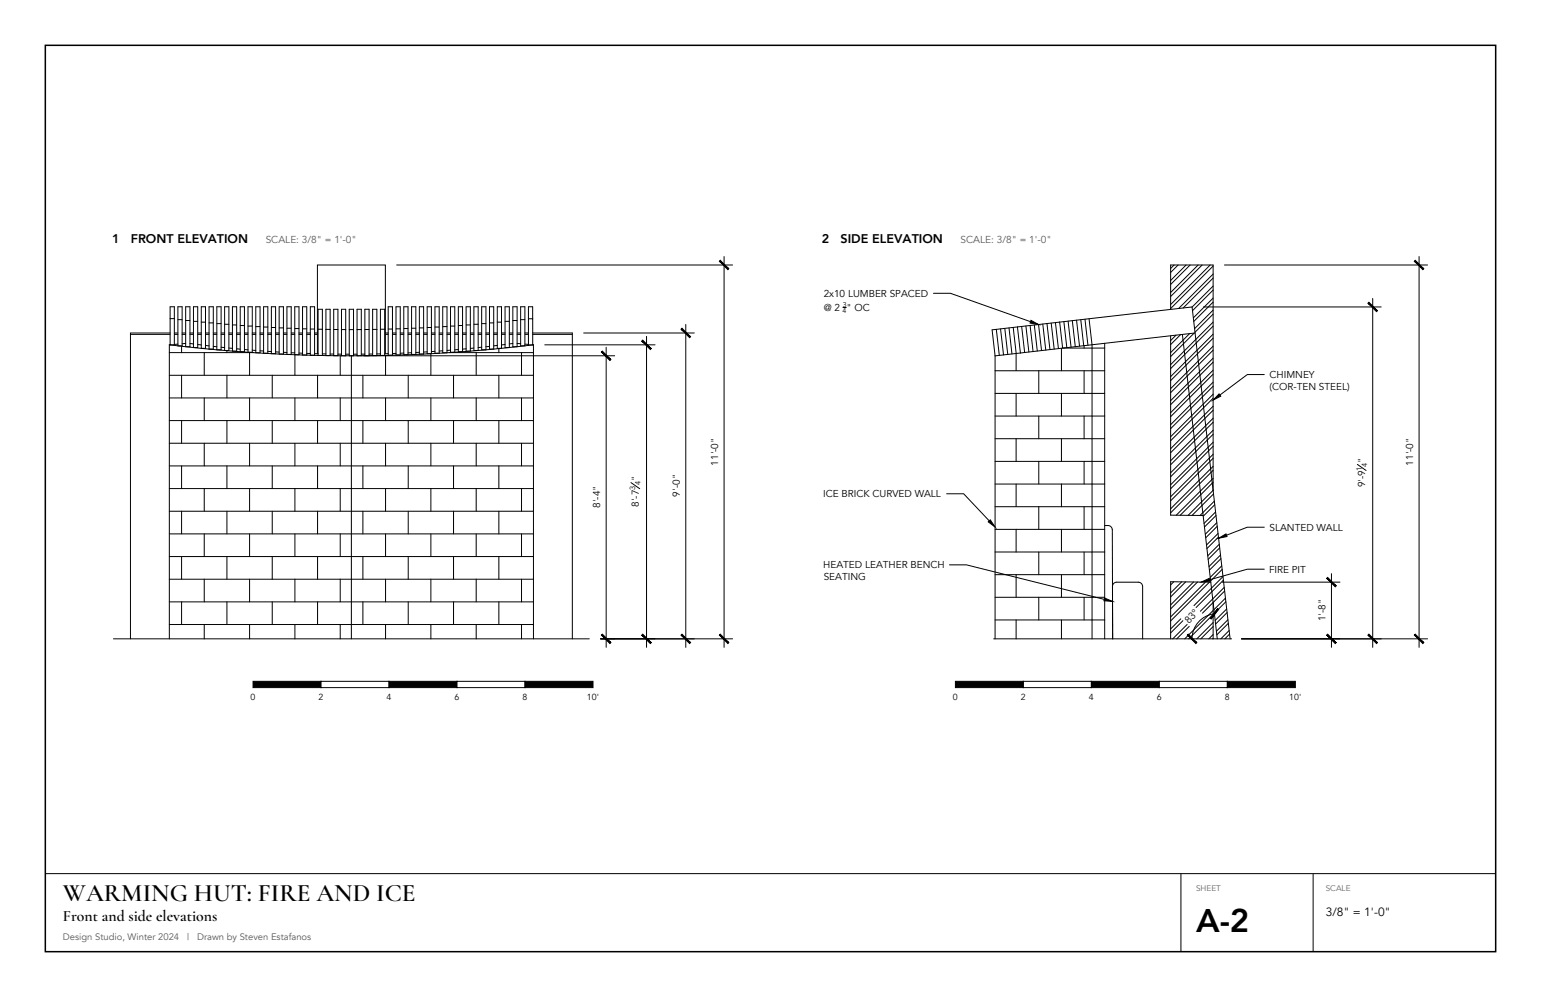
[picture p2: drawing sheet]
<svg xmlns="http://www.w3.org/2000/svg" width="432mm" height="279mm" viewBox="0 0 432 279" stroke-linecap="round" stroke-linejoin="round" font-family="sans-serif">
<path d="M12.7 12.7h406.4v254h-406.4z" fill="none" stroke="#000" stroke-width=".42"/>
<path d="M12.7 244.8h406.4M330.9 244.8v21.9M367.9 244.8v21.9" fill="none" stroke="#000" stroke-width=".28"/>
<!-- layer: Hatch -->
<g fill="none" stroke="#000" stroke-width=".28">
<path d="M329 74.3l-1 .9M330.1 74.3l-2.1 2.1M332.4 74.3l-4.4 4.3M333.5 74.3l-5.5 5.4M335.7 74.3l-7.7 7.7M336.8 74.3l-8.8 8.8M339.1 74.3l-11.1 11M339.9 76.8l-9.6 9.6M339.9 74.6l-11.9 11.9M339.9 77.9l-8.4 8.4M47.4 98.8h23.6M50.9 97v1.8"/>
<path d="M57.2 98.8v6.4M63.6 98.3v.5M69.9 98.8v6.4M82.6 99.4v5.8M95.3 99.7v5.5M108 99.6v5.6M120.7 99.1v6.1M125.9 98.8h23.6M127.1 98.7v.1M133.4 98.8v6.4M139.8 97.7v1.1M146.1 98.8v6.4"/>
<path d="M284.7 99.1v4.8M297.4 97.6v6.3M297.9 97.5h11.6M303.8 96.9v.6M329.5 93.9l-1.5 1.5M330.8 93.8l-2.8 2.8M333.3 93.5l-5.3 5.3M334.6 93.3l-6.6 6.6M339.9 86.9l-5.2 5.2M339.9 90.3l-11.9 11.9M339.9 93.6l-11.9 11.9M339.9 97l-11.9 11.9"/>
<path d="M339.9 88l-5.1 5.1M339.9 91.4l-11.9 11.9M339.9 94.8l-11.9 11.9M339.9 98.1l-11.9 11.9M339.9 80.2l-5.9 5.9M339.9 83.5l-5.5 5.6M339.9 81.3l-5.8 5.8M339.9 84.7l-5.4 5.4M47.4 105.2h102.1M47.4 111.5h102.1M47.4 117.9h102.1M50.9 105.2v6.3"/>
<path d="M50.9 117.9v6.3M57.2 111.5v6.4M63.6 105.2v6.3M63.6 117.9v6.3M69.9 111.5v6.4M76.3 105.2v6.3M76.3 117.9v6.3M82.6 111.5v6.4M89 105.2v6.3M89 117.9v6.3M95.3 111.5v6.4M101.7 105.2v6.3"/>
<path d="M101.7 117.9v6.3M108 111.5v6.4M114.4 105.2v6.3M114.4 117.9v6.3M120.7 111.5v6.4M127.1 105.2v6.3M127.1 117.9v6.3M133.4 111.5v6.4M139.8 105.2v6.3M139.8 117.9v6.3M146.1 111.5v6.4M278.8 103.9h30.7"/>
<path d="M278.8 110.2h30.7M278.8 116.6h30.7M284.7 110.2v6.4M291.1 103.9v6.3M291.1 116.6v6.3M297.4 110.2v6.4M303.8 103.9v6.3M303.8 116.6v6.3M339.9 100.4l-11.9 11.9M339.9 103.7l-11.9 11.9M339.9 107.1l-11.9 11.9M339.9 110.5l-11.9 11.9"/>
<path d="M339.9 113.8l-11.9 12M339.9 117.2l-11.9 11.9M339.9 101.5l-11.9 11.9M339.9 104.9l-11.9 11.9M339.9 108.2l-11.9 11.9M339.9 111.6l-11.9 11.9M339.9 115l-11.9 11.9M339.9 118.3l-11.9 11.9M47.4 124.2h102.1M47.4 130.6h102.1M47.4 136.9h102.1M50.9 130.6v6.3"/>
<path d="M57.2 124.2v6.4M57.2 136.9v6.4M63.6 130.6v6.3M69.9 124.2v6.4M69.9 136.9v6.4M76.3 130.6v6.3M82.6 124.2v6.4M82.6 136.9v6.4M89 130.6v6.3M95.3 124.2v6.4M95.3 136.9v6.4M101.7 130.6v6.3"/>
<path d="M108 124.2v6.4M108 136.9v6.4M114.4 130.6v6.3M120.7 124.2v6.4M120.7 136.9v6.4M127.1 130.6v6.3M133.4 124.2v6.4M133.4 136.9v6.4M139.8 130.6v6.3M146.1 124.2v6.4M146.1 136.9v6.4M278.8 122.9h30.7"/>
<path d="M278.8 129.3h30.7M278.8 135.6h30.7M284.7 122.9v6.4M284.7 135.6v6.4M291.1 129.3v6.3M297.4 122.9v6.4M297.4 135.6v6.4M303.8 129.3v6.3M339.9 120.6l-11.9 11.9M339.9 123.9l-11.9 11.9M339.9 127.3l-11.9 11.9M339.9 130.7l-11.9 11.9"/>
<path d="M339.9 134.1l-10.3 10.3M339.9 137.4l-7 7M339.9 121.7l-11.9 11.9M339.9 125.1l-11.9 11.9M339.9 128.4l-11.9 11.9M339.9 131.8l-11.9 11.9M339.9 135.2l-9.2 9.2M340 138.4l-6 6M47.4 143.3h102.1M47.4 149.6h102.1M47.4 156h102.1M50.9 143.3v6.3"/>
<path d="M50.9 156v6.3M57.2 149.6v6.4M63.6 143.3v6.3M63.6 156v6.3M69.9 149.6v6.4M76.3 143.3v6.3M76.3 156v6.3M82.6 149.6v6.4M89 143.3v6.3M89 156v6.3M95.3 149.6v6.4M101.7 143.3v6.3"/>
<path d="M101.7 156v6.3M108 149.6v6.4M114.4 143.3v6.3M114.4 156v6.3M120.7 149.6v6.4M127.1 143.3v6.3M127.1 156v6.3M133.4 149.6v6.4M139.8 143.3v6.3M139.8 156v6.3M146.1 149.6v6.4M278.8 142h30.7"/>
<path d="M278.8 148.3h30.7M278.8 154.7h30.7M284.7 148.3v6.4M291.1 142v6.3M291.1 154.7v6.3M297.4 148.3v6.4M303.8 142v6.3M303.8 154.7v6.3M340.3 140.4l-4 4.1M340.4 141.4l-3.2 3.3M340.6 143.5l-3.2 3.2M340.7 144.5l-3.2 3.2"/>
<path d="M341 146.5l-3.3 3.2M341.1 147.5l-3.2 3.2M341.3 149.5l-3.2 3.2M341.4 150.5l-3.2 3.2M341.7 152.5l-3.3 3.3M341.8 153.5l-3.3 3.3M342 155.5l-3.2 3.3M342.1 156.6l-3.2 3.2M342.3 158.6l-3.2 3.2M342.5 159.6l-3.3 3.2M47.4 162.3h102.1M47.4 168.7h102.1"/>
<path d="M47.4 175h102.1M50.9 168.7v6.3M57.2 162.3v6.4M57.2 175v4M63.6 168.7v6.3M69.9 162.3v6.4M69.9 175v4M76.3 168.7v6.3M82.6 162.3v6.4M82.6 175v4M89 168.7v6.3M95.3 162.3v6.4"/>
<path d="M95.3 175v4M101.7 168.7v6.3M108 162.3v6.4M108 175v4M114.4 168.7v6.3M120.7 162.3v6.4M120.7 175v4M127.1 168.7v6.3M133.4 162.3v6.4M133.4 175v4M139.8 168.7v6.3M146.1 162.3v6.4"/>
<path d="M146.1 175v4M278.8 161h30.7M278.8 167.4h30.7M278.8 173.7h30.7M284.7 161v6.4M284.7 173.7v5.3M291.1 167.4v6.3M297.4 161v6.4M297.4 173.7v5.3M303.8 167.4v6.3M328.9 163l-.9 .9M330.9 173.4l-2.9 2.9"/>
<path d="M331.1 163.1l-3.1 3.1M331.5 173.9l-3.5 3.5M332.2 163.1l-4.2 4.2M332.6 175l-4 4M333.2 175.5l-3.5 3.5M334.5 163.1l-6.5 6.4M335.6 163.1l-7.6 7.5M337.8 163.1l-9.8 9.8M338.9 163.1l-10.9 10.9M339.9 172.2l-6.8 6.8M339.9 175.6l-3.4 3.4M339.9 178.9l-.1 .1"/>
<path d="M339.9 171.1l-7.9 7.9M339.9 174.5l-4.5 4.5M339.9 177.8l-1.2 1.2M342.7 161.6l-8.1 8.1M342.8 162.6l-7.6 7.6M343 164.6l-6.7 6.7M343.2 165.6l-6.3 6.2M343.4 167.6l-3.2 3.3M343.5 168.6l-3.2 3.3M343.7 170.7l-3.2 3.2M343.8 171.7l-3.2 3.2M344.1 173.7l-3.3 3.2"/>
<path d="M344.2 174.7l-3.2 3.2M344.4 176.7l-2.3 2.3M344.5 177.7l-1.3 1.3"/>
</g>
<!-- layer: A-WALL -->
<g fill="none" stroke="#000" stroke-width=".28">
<path d="M36.6 93.7h11.1M47.4 96.6a425.5 425.5 0 0 0 102.1 0M47.4 96.6v82.4M47.7 93.3h-11.1v85.7M47.7 89.3h1.2v7.3h-1.2zM47.7 96.6h-.3M47.7 89.3v-3.3h1.2v3.3M48.9 93.3h.9M48.9 93.7h.9M49.8 96.4l-.9 .1M49.8 86h1.2v10.9h-1.2zM49.8 89.6h1.2"/>
<path d="M51 93.3h1M51 93.7h1M52 96.2l-1 .1M52 86h1.2v11.2h-1.2zM52 89.8h1.2M53.2 93.3h1M53.2 93.7h1M53.2 96.3l1 .1M54.2 86h1.2v11.4h-1.2zM54.2 90.1h1.2M55.4 93.3h1M55.4 93.7h1"/>
<path d="M55.4 96.5l1 .2M56.4 86h1.2v11.6h-1.2zM56.4 90.3h1.2M57.6 93.3h1M57.6 93.7h1M57.6 96.8l1 .1M58.6 86h1.2v11.8h-1.2zM58.6 90.5h1.2M59.8 93.3h1M59.8 93.7h1M59.8 97.1l1 .1M60.8 86h1.2v12h-1.2z"/>
<path d="M60.8 90.7h1.2M62 93.3h.9M62 93.7h.9M62 97.3l.9 .1M62.9 86h1.2v12.2h-1.2zM62.9 90.9h1.2M64.1 93.3h1M64.1 93.7h1M64.1 97.5l1 .1M65.1 86h1.2v12.4h-1.2zM65.1 91.1h1.2M66.3 93.3h1"/>
<path d="M66.3 93.7h1M66.3 97.7l1 .1M67.3 86h1.2v12.6h-1.2zM67.3 91.2h1.2M68.5 93.3h1M68.5 93.7h1M68.5 98h1M69.5 86h1.2v12.7h-1.2zM69.5 91.4h1.2M70.7 93.3h1M70.7 93.7h1M70.7 98.1l1 .1"/>
<path d="M71.7 86h1.2v12.9h-1.2zM71.7 91.5h1.2M72.9 93.3h1M72.9 93.7h1M72.9 98.3l1 .1M73.9 86h1.1v13h-1.1zM73.9 91.7h1.1M75 93.3h1M75 93.7h1M75 98.5h1M76 86h1.2v13.1h-1.2zM76 91.8h1.2"/>
<path d="M77.2 93.3h1M77.2 93.7h1M77.2 98.6l1 .1M78.2 86h1.2v13.2h-1.2zM78.2 91.9h1.2M79.4 93.3h1M79.4 93.7h1M79.4 98.7l1 .1M80.4 86h1.2v13.3h-1.2zM80.4 92h1.2M81.6 93.3h1M81.6 93.7h1"/>
<path d="M81.6 98.9h1M82.6 86h1.2v13.4h-1.2zM82.6 92.1h1.2M83.8 93.3h1M83.8 93.7h1M83.8 98.9l1 .1M84.8 86h1.2v13.5h-1.2zM84.8 92.2h1.2M86 93.3h1M86 93.7h1M86 99l1 .1M87 86h1.1v13.6h-1.1z"/>
<path d="M87 92.2h1.1M88.1 93.3h.8M88.1 93.7h.8M88.1 99.1h1M88.9 99.1v-24.8h19.1v24.8M89.1 86.7h1.2v12.9h-1.2zM89.1 92.3h1.2M90.3 99.2h1M91.3 86.7h1.2v13h-1.2zM91.3 92.3h1.2M92.5 99.2h1M93.5 92.3h1.2v7.4h-1.2z"/>
<path d="M93.5 92.3v-5.6h1.2v5.6M94.7 99.2l1 .1M95.7 92.4h1.2v7.3h-1.2zM95.7 92.4v-5.7h1.2v5.7M96.9 99.3h1M97.9 92.4h1.2v7.3h-1.2zM97.9 92.4v-5.7h1.2v5.7M98.5 99.7v79.3M99.1 99.3h.9M100 92.4h1.2v7.3h-1.2zM100 92.4v-5.7h1.2v5.7M102.2 92.3h1.2v7.4h-1.2z"/>
<path d="M102.2 99.2l-1 .1M102.2 92.3v-5.6h1.2v5.6M104.4 99.2h-1M104.4 86.7h1.2v13h-1.2zM104.4 92.3h1.2M106.6 99.2h-1M106.6 86.7h1.2v12.9h-1.2zM106.6 92.3h1.2M108 93.3h.8M108 93.7h.8M108.8 99.1h-1M108.8 86h1.2v13.6h-1.2z"/>
<path d="M108.8 92.2h1.2M110 93.3h1M110 93.7h1M111 99l-1 .1M111 86h1.2v13.5h-1.2zM111 92.2h1.2M112.2 93.3h.9M112.2 93.7h.9M113.1 98.9l-.9 .1M113.1 86h1.2v13.4h-1.2zM113.1 92.1h1.2M114.3 93.3h1"/>
<path d="M114.3 93.7h1M115.3 98.9h-1M115.3 86h1.2v13.3h-1.2zM115.3 92h1.2M116.5 93.3h1M116.5 93.7h1M117.5 86h1.2v13.2h-1.2zM117.5 98.7l-1 .1M117.5 91.9h1.2M118.7 93.3h1M118.7 93.7h1M119.7 98.6l-1 .1"/>
<path d="M119.7 86h1.2v13.1h-1.2zM119.7 91.8h1.2M120.9 93.3h1M120.9 93.7h1M121.9 98.5h-1M121.9 86h1.2v13h-1.2zM121.9 91.7h1.2M123.1 93.3h1M123.1 93.7h1M124.1 98.3l-1 .1M124.1 86h1.2v12.9h-1.2zM124.1 91.5h1.2"/>
<path d="M125.3 93.3h.9M125.3 93.7h.9M126.2 98.1l-.9 .1M126.2 86h1.2v12.7h-1.2zM126.2 91.4h1.2M127.4 93.3h1M127.4 93.7h1M128.4 98h-1M128.4 86h1.2v12.6h-1.2zM128.4 91.2h1.2M129.6 93.3h1M129.6 93.7h1"/>
<path d="M130.6 97.7l-1 .1M130.6 86h1.2v12.4h-1.2zM130.6 91.1h1.2M131.8 93.3h1M131.8 93.7h1M132.8 97.5l-1 .1M132.8 86h1.2v12.2h-1.2zM132.8 90.9h1.2M134 93.3h1M134 93.7h1M135 97.3l-1 .1M135 86h1.2v12h-1.2z"/>
<path d="M135 90.7h1.2M136.2 93.3h1M136.2 93.7h1M137.2 97.1l-1 .1M137.2 86h1.1v11.8h-1.1zM137.2 90.5h1.1M138.3 93.3h1M138.3 93.7h1M139.3 96.8l-1 .1M139.3 86h1.2v11.6h-1.2zM139.3 90.3h1.2M140.5 93.3h1"/>
<path d="M140.5 93.7h1M141.5 96.5l-1 .2M141.5 86h1.2v11.4h-1.2zM141.5 90.1h1.2M142.7 93.3h1M142.7 93.7h1M143.7 96.3l-1 .1M143.7 86h1.2v11.2h-1.2zM143.7 89.8h1.2M144.9 93.3h1M144.9 93.7h1M144.9 96.2l1 .1"/>
<path d="M145.9 86h1.2v10.9h-1.2zM145.9 89.6h1.2M147.1 93.3h1M147.1 93.7h1M147.1 96.4l1 .1M148.1 89.3h1.2v7.4h-1.2zM148.1 89.3v-3.3h1.2v3.3M149.3 93.3h11.1v85.7M149.3 93.7h11.1M149.3 96.6h.2M149.5 96.6v82.4M278.8 99.7l-.8-7.3 56-6.4 10.7 93"/>
<path d="M278.8 99.7v79.3M279.2 92.3l.8 7.3M280.4 92.2l.8 7.3M281.5 92l.9 7.3M282.7 91.9l.9 7.3M283.9 91.8l.8 7.3M285.1 91.6l.8 7.3M286.3 91.5l.8 7.3M287.5 91.4l.8 7.2M288.6 91.2l.9 7.3M289.8 91.1l.9 7.3M291 90.9l.8 7.3"/>
<path d="M292.2 90.8l.8 7.3M293.4 90.7l.8 7.3M294.6 90.5l.8 7.3M295.7 90.4l.9 7.3M296.9 90.3l.9 7.3M298.1 90.1l.8 7.3M299.3 90l.8 7.3M300.5 89.9l.8 7.3M301.7 89.7l.8 7.3M302.8 89.6l.9 7.3M304 89.5l.9 7.3M305.2 89.3l.8 7.3v82.4"/>
<path d="M309.5 96.2v82.8M328 86.7v-12.4h11.9v63.2M328 94.1v50.3l9.1 .1M331.3 93.7l9.8 85.3M334.9 93.3l-56.1 6.4M309.5 147.3a1.65 1.65 0 0 1 2.1 .8l.2 30.9M31.8 179h133.3M278.4 179h66.7M319 163.2a1.19 1.19 0 0 1 1.2 1.1M319 163.2h-6.4l-.7 .6-.2 .5M320.2 164.4v14.6M339.3 163.1l-11.3-.1v16"/>
<path d="M339.9 168.8v10.2"/>
</g>
<!-- layer: A-DIMS -->
<g fill="none" stroke="#000" stroke-width=".28">
<path d="M111.2 74.3h94.1M202.9 71.9v109.5M343.1 74.3h56.9M397.6 71.9v109.5M101.6 99.7h70.6M152.7 96.6h30.8M163.5 93.3h31M169.9 97.3v84.1M181.2 94.3v87.1M192.2 90.9v90.5M337.2 86h49.8M384.6 83.6v97.8"/>
<path d="M176.8 135.2l2.4 1.8M380.3 130.1l2.5 1.7M168.3 179h37M340.3 172a7.1 7.1 0 0 0-6.3 7M342.5 163.1h33M347.9 179h52.1M373.1 160.8v20.6"/>
</g>
<g fill="#000" stroke="#000" stroke-width=".28">
<path d="M201.6 73.2l2.4 2.4 .2-.3zM201.8 72.9l2.4 2.4-2.6-2.1z"/>
<path d="M396.3 73.2l2.4 2.4 .2-.3zM396.3 73.2l.3-.2 2.3 2.3z"/>
<path d="M179.8 95.6l2.4 2.4 .3-.3zM179.8 95.6l.3-.3 2.4 2.4z"/>
<path d="M190.8 92.2l2.4 2.4 .3-.2zM190.8 92.2l.3-.2 2.4 2.4z"/>
<path d="M383.3 85l2.4 2.3 .3-.2zM383.3 85l.3-.3 2.4 2.4z"/>
<path d="M168.5 98.6l2.4 2.4 .3-.2zM168.8 98.4l2.4 2.4-2.7-2.2z"/>
<path d="M168.8 177.7l-.3 .3 2.7 2.1zM168.5 178l2.7 2.1-.3 .3z"/>
<path d="M180.1 177.7l-.3 .3 2.7 2.1zM179.8 178l2.7 2.1-.3 .3z"/>
<path d="M190.8 178l2.7 2.1-2.4-2.4zM190.8 178l2.7 2.1-.3 .3z"/>
<path d="M201.8 177.7l-.2 .3 2.6 2.1zM201.6 178l2.6 2.1-.2 .3z"/>
<path d="M333 177.7l-.3 .3 2.6 2.1zM332.7 178l2.6 2.1-.2 .3z"/>
<path d="M341.2 170.6l-2.1 2.6 .3 .2zM341.2 170.6l.3 .2-2.1 2.6z"/>
<path d="M372 177.7l-.2 .3 2.6 2.1zM371.8 178l2.6 2.1-.3 .3z"/>
<path d="M371.8 162.1l2.3 2.4 .3-.3zM371.8 162.1l.2-.3 2.4 2.4z"/>
<path d="M383.6 177.7l-.3 .3 2.7 2.1zM383.3 178l2.7 2.1-.3 .3z"/>
<path d="M396.6 177.7l-.3 .3 2.6 2.1zM396.3 178l2.6 2.1-.2 .3z"/>
</g>
<!-- layer: A-TXT -->
<path d="M288.9 89.8l2.1 1.1-2.4-.4zM341.6 110.4l.5 .6-2.2 1.1zM276.9 146.2l.6-.5 1.3 2zM341.5 150.8l2-1.2 .3 .8zM309.5 167.6l2.2 1-2.4-.2zM336.7 163.1l2.1-1 .2 .8z" fill="#000" stroke="#000" stroke-width=".28"/>
<path d="M236.2 86.2h.9M261.6 82.2h4.7l22.5 8M354.3 105h-4.8l-7.7 5.7M265.3 138.4h4.7l7.2 7.6M266.1 158.3h4.7l38.6 9.7M354.3 147.7h-4.8l-5.8 2.3M354.3 159.5h-4.8l-10.6 3" fill="none" stroke="#000" stroke-width=".28"/>
<path d="M70.9 190.9h19.1v1.8h-19.1z" fill="#000" stroke="#000" stroke-width=".28"/>
<path d="M90 190.9h19v1.8h-19z" fill="#fff" stroke="#000" stroke-width=".28"/>
<path d="M109 190.9h19.1v1.8h-19.1z" fill="#000" stroke="#000" stroke-width=".28"/>
<path d="M128.1 190.9h19v1.8h-19z" fill="#fff" stroke="#000" stroke-width=".28"/>
<path d="M147.1 190.9h19.1v1.8h-19.1zM267.7 190.9h19.1v1.8h-19.1z" fill="#000" stroke="#000" stroke-width=".28"/>
<path d="M286.8 190.9h19v1.8h-19z" fill="#fff" stroke="#000" stroke-width=".28"/>
<path d="M305.8 190.9h19.1v1.8h-19.1z" fill="#000" stroke="#000" stroke-width=".28"/>
<path d="M324.9 190.9h19v1.8h-19z" fill="#fff" stroke="#000" stroke-width=".28"/>
<path d="M343.9 190.9h19.1v1.8h-19.1z" fill="#000" stroke="#000" stroke-width=".28"/>
<text font-size="9.2" x="335.1" y="261.1">A-2</text>
<text font-size="7.1" x="17.6" y="252.6">WARMING HUT: FIRE AND ICE</text>
<text font-size="4.5" x="-.8" y="67.9">ATION</text>
<text font-size="4.4" x="17.6" y="258.2">Front and side elevations</text>
<g font-size="3.5">
<text x="31.4" y="68">1</text>
<text x="36.7" y="68">FRONT ELEVATION</text>
<text x="230.3" y="68">2</text>
<text x="235.5" y="68">SIDE ELEVATION</text>
</g>
<text font-size="3.4" x="371.5" y="256.8">3/8&quot; = 1'-0&quot;</text>
<g font-size="2.8" fill="#595959">
<text x="74.5" y="68">SCALE: 3/8&quot; = 1'-0&quot;</text>
<text x="269.2" y="68">SCALE: 3/8&quot; = 1'-0&quot;</text>
</g>
<g font-size="2.8">
<text x="230.8" y="83.2">2x10 LUMBER SPACED</text>
<text x="230.8" y="87.2">@ 2 &quot; OC</text>
<text x="355.7" y="105.8">CHIMNEY</text>
<text x="355.7" y="109.2">(COR-TEN STEEL)</text>
<text x="201.3" y="130.5" transform="rotate(-90 201.3 130.5)">11'-0&quot;</text>
<text x="382.6" y="129.7" transform="rotate(-90 382.6 129.7)">&quot;</text>
<text x="396" y="130.5" transform="rotate(-90 396 130.5)">11'-0&quot;</text>
<text x="179" y="134.8" transform="rotate(-90 179 134.8)">&quot;</text>
<text x="382.6" y="136.5" transform="rotate(-90 382.6 136.5)">9'-9</text>
<text x="168.2" y="142.3" transform="rotate(-90 168.2 142.3)">8'-4&quot;</text>
<text x="179" y="142.1" transform="rotate(-90 179 142.1)">8'-7</text>
<text x="190.5" y="139.1" transform="rotate(-90 190.5 139.1)">9'-0&quot;</text>
<text x="230.7" y="139.4">ICE BRICK CURVED WALL</text>
<text x="355.7" y="148.8">SLANTED WALL</text>
<text x="230.7" y="159.3">HEATED LEATHER BENCH</text>
<text x="355.6" y="160.5">FIRE PIT</text>
<text x="230.8" y="162.7">SEATING</text>
<text x="333.2" y="174.8" transform="rotate(-48 333.2 174.8)">83°</text>
<text x="371.4" y="174.1" transform="rotate(-90 371.4 174.1)">1'-8&quot;</text>
</g>
<g font-size="2.6" fill="#595959">
<text x="17.6" y="263.5">Design Studio, Winter 2024</text>
<text x="52.4" y="263.5">|</text>
<text x="55.2" y="263.5">Drawn by Steven Estafanos</text>
</g>
<g font-size="2.5">
<text x="70.2" y="196.2">0</text>
<text x="89.3" y="196.2">2</text>
<text x="108.3" y="196.2">4</text>
<text x="127.4" y="196.2">6</text>
<text x="146.4" y="196.2">8</text>
<text x="164.5" y="196.2">10'</text>
<text x="267" y="196.2">0</text>
<text x="286.1" y="196.2">2</text>
<text x="305.1" y="196.2">4</text>
<text x="324.2" y="196.2">6</text>
<text x="343.2" y="196.2">8</text>
<text x="361.3" y="196.2">10'</text>
</g>
<g font-size="2.3" fill="#666">
<text x="335.1" y="249.8">SHEET</text>
<text x="371.5" y="249.8">SCALE</text>
</g>
<g font-size="2.1">
<text x="381.6" y="132" transform="rotate(-90 381.6 132)">1</text>
<text x="383.1" y="130.8" transform="rotate(-90 383.1 130.8)">4</text>
<text x="178" y="137.4" transform="rotate(-90 178 137.4)">3</text>
<text x="179.5" y="135.9" transform="rotate(-90 179.5 135.9)">4</text>
</g>
<g font-size="2">
<text x="236.1" y="87.8">4</text>
<text x="236.1" y="85.9">3</text>
</g>
</svg>
